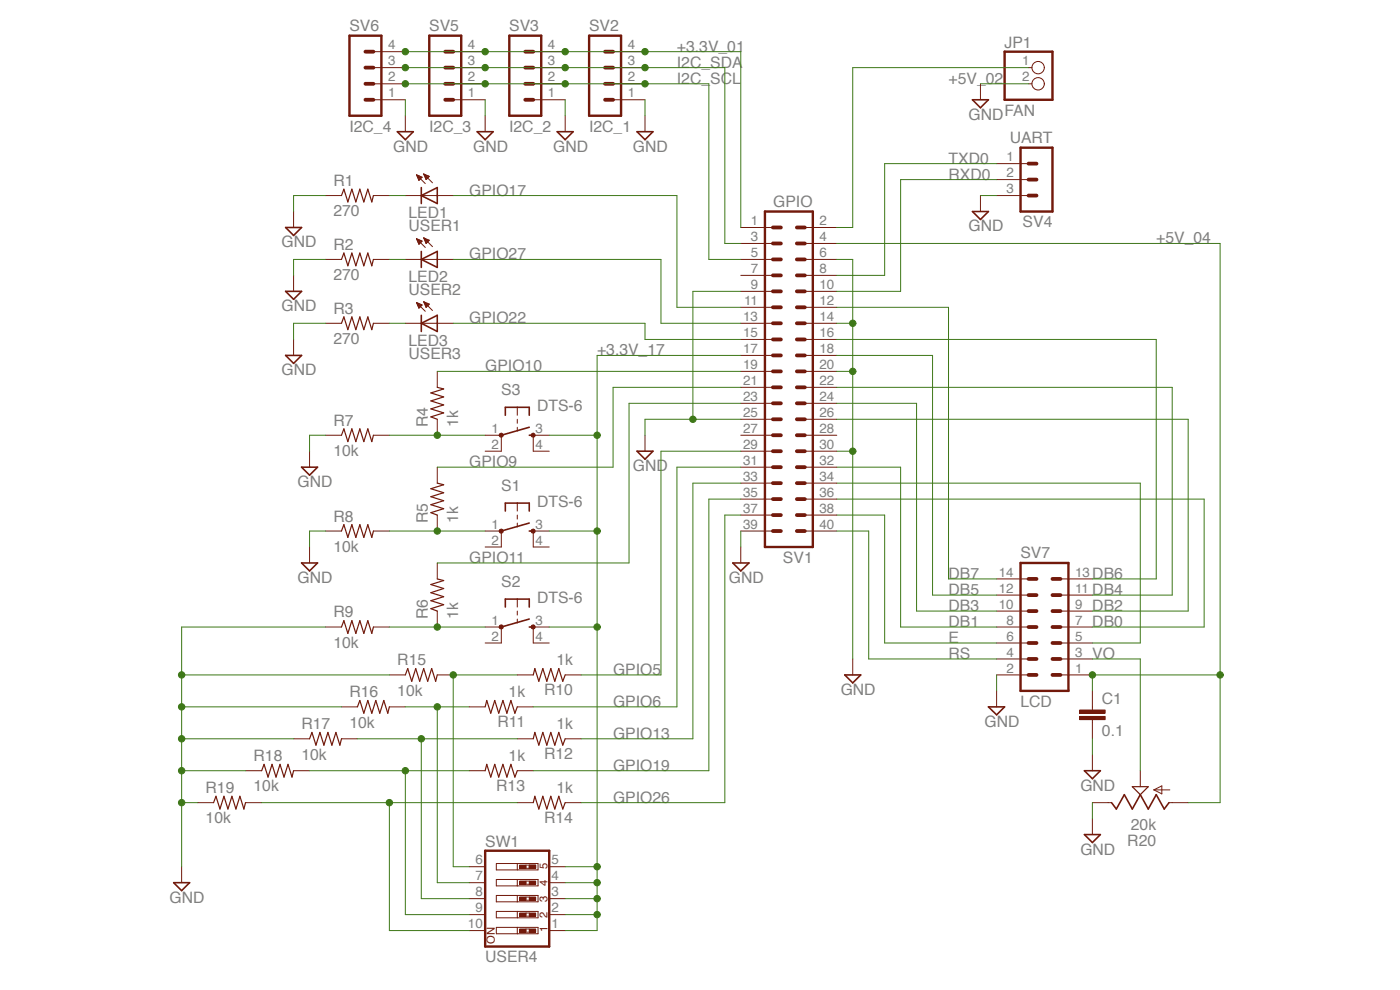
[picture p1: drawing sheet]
<svg xmlns="http://www.w3.org/2000/svg" width="297mm" height="210mm" viewBox="0 0 297 210" stroke-linecap="round" stroke-linejoin="round" font-family="sans-serif">
<path d="M162.3 44.9h10.1v71.1h-10.1zM102.9 180.5h13.6v20.3h-13.6z" fill="none" stroke="#72190b" stroke-width=".51"/>
<g fill="none" stroke="#72190b" stroke-width=".8">
<path d="M164 55h1.7M164 51.6h1.7M164 48.3h1.7M164 58.4h1.7M169 55h1.7M169 51.6h1.7M169 48.3h1.7M169 58.4h1.7M164 61.8h1.7M164 72h1.7M164 68.6h1.7M164 65.2h1.7"/>
<path d="M164 78.8h1.7M164 75.4h1.7M169 61.8h1.7M169 72h1.7M169 68.6h1.7M169 65.2h1.7M169 78.8h1.7M169 75.4h1.7M164 88.9h1.7M164 85.6h1.7M164 82.2h1.7M164 95.7h1.7"/>
<path d="M164 92.3h1.7M164 99.1h1.7M169 88.9h1.7M169 85.6h1.7M169 82.2h1.7M169 95.7h1.7M169 92.3h1.7M169 99.1h1.7M164 102.5h1.7M164 105.9h1.7M164 109.3h1.7M164 112.6h1.7"/>
<path d="M169 102.5h1.7M169 105.9h1.7M169 109.3h1.7M169 112.6h1.7"/>
</g>
<g fill="none" stroke="#72190b" stroke-width=".21">
<path d="M88.4 37.1l1.8 1.8M88.4 37.1l1.1 .5-.6 .7zM88.4 37.2h.3M88.5 37.3h.5M88.5 37.5h.8M88.6 37.6h.9M88.7 37.8h.7M88.7 37.9h.5M88.8 38.1h.3M88.8 38.2h.2M89.9 36.9l1.8 1.9M89.9 36.9l1.2 .5-.7 .7"/>
<path d="M89.9 36.9l.5 1.2M89.9 36.9h.1M90 37.1h.3M90 37.2h.6M90.1 37.3h.8M90.1 37.5h.9M90.2 37.6h.7M90.3 37.8h.4M90.3 37.9h.3M90.4 38.1h.1M86 55h10.1M86 41.5h10.1"/>
<path d="M88.4 50.6l1.8 1.9M88.4 50.6h.1M88.4 50.6l1.1 .5-.6 .7zM88.4 50.8h.3M88.5 50.9h.5M88.5 51.1h.8M88.6 51.2h.9M88.7 51.3h.7M88.7 51.5h.5M88.8 51.6h.3M88.9 51.8h.1M89.9 50.5l1.8 1.8"/>
<path d="M89.9 50.5l1.2 .5-.7 .6zM89.9 50.5h.1M90 50.6h.3M90 50.8h.6M90.1 50.9h.8M90.1 51.1h.9M90.2 51.2h.7M90.3 51.3h.4M90.3 51.5h.3M90.4 51.6h.1M157.2 48.3h6.8M157.2 51.6h6.8"/>
<path d="M157.2 55h6.8M157.2 58.4h6.8M170.7 48.3h6.8M170.7 51.6h6.8M170.7 55h6.8M170.7 58.4h6.8M86 68.6h10.1M88.4 64.2l1.8 1.8M88.4 64.2h.1M88.4 64.2l1.1 .5-.6 .7M88.4 64.2l.5 1.2M88.4 64.3h.3"/>
<path d="M88.5 64.5h.5M88.6 64.6h.8M88.6 64.8h.9M88.7 64.9h.6M88.7 65.1h.5M88.8 65.2h.3M88.9 65.3h.1M89.9 64l1.8 1.9M89.9 64l1.2 .5-.7 .7M89.9 64l.5 1.2M89.9 64h.1M90 64.2h.3"/>
<path d="M90 64.3h.6M90.1 64.5h.9M90.1 64.6h.9M90.2 64.8h.7M90.3 64.9h.4M90.3 65.1h.3M90.4 65.2h.1M157.2 61.8h6.8M157.2 65.2h6.8M157.2 68.6h6.8M157.2 72h6.8M157.2 75.4h6.8"/>
<path d="M157.2 78.8h6.8M170.7 61.8h6.8M170.7 65.2h6.8M170.7 68.6h6.8M170.7 72h6.8M170.7 75.4h6.8M170.7 78.8h6.8M157.2 82.2h6.8M157.2 85.6h6.8M157.2 88.9h6.8M157.2 92.3h6.8M157.2 95.7h6.8"/>
<path d="M157.2 99.1h6.8M170.7 82.2h6.8M170.7 85.6h6.8M170.7 88.9h6.8M170.7 92.3h6.8M170.7 95.7h6.8M170.7 99.1h6.8M157.2 102.5h6.8M157.2 105.9h6.8M157.2 109.3h6.8M157.2 112.6h6.8M170.7 102.5h6.8"/>
<path d="M170.7 105.9h6.8M170.7 109.3h6.8M170.7 112.6h6.8M105.3 183.2h8.8v1.3h-8.8zM105.3 186.6h8.8v1.3h-8.8zM105.3 189.9h8.8v1.4h-8.8zM105.3 193.3h8.8v1.4h-8.8zM105.3 196.7h8.8v1.4h-8.8zM109.7 183.2v1.3M109.7 186.6v1.3M109.7 189.9v1.4M109.7 193.3v1.4"/>
<path d="M109.7 196.7v1.4M111.6 183.5h.7M111.6 184.2h.7M111.6 186.9h.7M111.6 187.6h.7M111.6 190.3h.7M111.6 191h.7M111.6 193.7h.7M111.6 194.3h.7M111.6 197.1h.7M111.6 197.7h.7"/>
</g>
<path d="M89.4 39.8v3.4M89.4 55l3.4-1.7v3.4zM89.4 53.3v3.4M89.4 41.5l3.4-1.7v3.4zM89.4 66.9v3.4M89.4 68.6l3.4-1.7v3.4z" fill="none" stroke="#72190b" stroke-width=".34"/>
<path d="M110.2 183.5h1.4v.7h-1.4z" fill="#72190b"/>
<path d="M110.2 183.5h1.4v.7h-1.4z" fill="none" stroke="#72190b" stroke-width=".21"/>
<path d="M112.3 183.5h1.3v.7h-1.3z" fill="#72190b"/>
<path d="M112.3 183.5h1.3v.7h-1.3z" fill="none" stroke="#72190b" stroke-width=".21"/>
<path d="M112.3 183.5h1.3v.7h-1.3z" fill="#72190b"/>
<path d="M112.3 183.5h1.3v.7h-1.3z" fill="none" stroke="#72190b" stroke-width=".21"/>
<path d="M110.2 186.9h1.4v.7h-1.4z" fill="#72190b"/>
<path d="M110.2 186.9h1.4v.7h-1.4z" fill="none" stroke="#72190b" stroke-width=".21"/>
<path d="M112.3 186.9h1.3v.7h-1.3z" fill="#72190b"/>
<path d="M112.3 186.9h1.3v.7h-1.3z" fill="none" stroke="#72190b" stroke-width=".21"/>
<path d="M110.2 190.3h1.4v.7h-1.4z" fill="#72190b"/>
<path d="M110.2 190.3h1.4v.7h-1.4z" fill="none" stroke="#72190b" stroke-width=".21"/>
<path d="M112.3 190.3h1.3v.7h-1.3z" fill="#72190b"/>
<path d="M112.3 190.3h1.3v.7h-1.3z" fill="none" stroke="#72190b" stroke-width=".21"/>
<path d="M110.2 193.7h1.4v.6h-1.4z" fill="#72190b"/>
<path d="M110.2 193.7h1.4v.6h-1.4z" fill="none" stroke="#72190b" stroke-width=".21"/>
<path d="M112.3 193.7h1.3v.6h-1.3z" fill="#72190b"/>
<path d="M112.3 193.7h1.3v.6h-1.3z" fill="none" stroke="#72190b" stroke-width=".21"/>
<path d="M110.2 197h1.4v.7h-1.4z" fill="#72190b"/>
<path d="M110.2 197.1h1.4v.6h-1.4z" fill="none" stroke="#72190b" stroke-width=".21"/>
<path d="M112.3 197h1.3v.7h-1.3z" fill="#72190b"/>
<g fill="none" stroke="#72190b" stroke-width=".21">
<path d="M106.4 112.6v3.4M109.7 106.7v1.7M109.7 109.3v.8M109.7 111v.8M113.1 112.6v3.4M99.5 183.9h3.4M99.5 187.2h3.4M99.5 190.6h3.4M99.5 194h3.4M99.5 197.4h3.4M112.3 197.1h1.3v.6h-1.3zM116.5 183.9h3.4"/>
<path d="M116.5 187.2h3.4M116.5 190.6h3.4M116.5 194h3.4M116.5 197.4h3.4"/>
</g>
<path d="M107.2 108.4v-1.7h5.1v1.7M112.3 112.6h.8M112.3 111l-5.9 1.6" fill="none" stroke="#72190b" stroke-width=".34"/>
<path d="M106 112.3l.3-.1 .3 .1 .2 .3-.2 .4-.3 .1-.3-.1-.1-.4z" fill-rule="evenodd" fill="#72190b"/>
<path d="M106 112.3l.4-.1 .2 .1 .2 .3-.2 .4-.2 .1-.4-.1-.1-.4z" fill="none" stroke="#72190b" stroke-width=".21"/>
<path d="M112.8 112.3l.3-.1 .3 .1 .1 .3-.1 .4-.3 .1-.3-.1-.2-.4z" fill-rule="evenodd" fill="#72190b"/>
<path d="M102.9 112.6h3.5M102.9 116h3.5M112.8 112.3l.3-.1 .3 .1 .1 .3-.1 .4-.3 .1-.3-.1-.1-.4zM113.1 112.6h3.4M113.1 116h3.4M106.4 133v3.4M109.7 127.1v1.7M109.7 129.6v.9M109.7 131.3v.9M113.1 133v3.4" fill="none" stroke="#72190b" stroke-width=".21"/>
<path d="M107.2 128.8v-1.7h5.1v1.7M112.3 133h.8M112.3 131.3l-5.9 1.7" fill="none" stroke="#72190b" stroke-width=".34"/>
<path d="M106 132.7l.3-.2 .3 .2 .2 .3-.2 .3-.3 .1-.3-.1-.1-.3z" fill-rule="evenodd" fill="#72190b"/>
<path d="M106 132.7l.4-.2 .2 .2 .2 .3-.2 .3-.2 .1-.4-.1-.1-.3z" fill="none" stroke="#72190b" stroke-width=".21"/>
<path d="M112.8 132.7l.3-.2 .3 .2 .1 .3-.1 .3-.3 .1-.3-.1-.2-.3z" fill-rule="evenodd" fill="#72190b"/>
<path d="M106.4 92.3v3.4M109.7 86.4v1.7M109.7 88.9v.9M109.7 90.6v.9M113.1 92.3v3.4M102.9 133h3.5M102.9 136.4h3.5M112.8 132.7l.3-.2 .3 .2 .1 .3-.1 .3-.3 .1-.3-.1-.1-.3zM113.1 133h3.4M113.1 136.4h3.4" fill="none" stroke="#72190b" stroke-width=".21"/>
<path d="M107.2 88.1v-1.7h5.1v1.7M112.3 92.3h.8M112.3 90.6l-5.9 1.7" fill="none" stroke="#72190b" stroke-width=".34"/>
<path d="M106 92l.3-.2 .3 .2 .2 .3-.2 .3-.3 .1-.3-.1-.1-.3z" fill-rule="evenodd" fill="#72190b"/>
<path d="M106 92l.4-.1 .2 .1 .2 .3-.2 .3-.2 .1-.4-.1-.1-.3z" fill="none" stroke="#72190b" stroke-width=".21"/>
<path d="M112.8 92l.3-.2 .3 .2 .1 .3-.1 .3-.3 .1-.3-.1-.2-.3z" fill-rule="evenodd" fill="#72190b"/>
<g fill="none" stroke="#72190b" stroke-width=".21">
<path d="M79.2 14.3h6.8M79.2 17.8h6.8M79.2 11h6.8M96.1 14.3h6.8M96.1 17.8h6.8M96.1 11h6.8M113.1 14.3h6.8M113.1 17.8h6.8M113.1 11h6.8M130.1 14.3h6.7M130.1 17.8h6.7M130.1 11h6.7"/>
<path d="M218.2 14.3h.7M218.2 17.8h.7M79.2 21.2h6.8M96.1 21.2h6.8M113.1 21.2h6.8M130.1 21.2h6.7M211.4 34.7h6.8M211.4 38.1h6.8M69.1 41.5h3.3M69.1 55h3.3M79.2 41.5h3.4M79.2 55h3.4"/>
<path d="M211.4 41.5h6.8M69.1 68.6h3.3M79.2 68.6h3.4M92.8 78.8v3.4M69.1 92.3h3.3M79.2 92.3h3.4M92.8 88.9v3.4M92.8 99.1v3.4M102.9 92.3h3.5M102.9 95.7h3.5M112.8 92l.3-.1 .3 .1 .1 .3-.1 .3-.3 .1-.3-.1-.1-.3zM113.1 92.3h3.4"/>
<path d="M113.1 95.7h3.4M69.1 112.6h3.3M79.2 112.6h3.4M92.8 109.3v3.3M92.8 119.4v3.4M69.1 133h3.3M79.2 133h3.4M92.8 129.6v3.4M211.4 133h6.8M211.4 139.8h6.8M211.4 136.4h6.8M211.4 129.6h6.8"/>
<path d="M211.4 126.2h6.8M211.4 122.8h6.8M225 133h6.7M225 139.8h6.7M225 136.4h6.7M225 129.6h6.7M225 126.2h6.7M225 122.8h6.7M62.3 156.7h3.4M72.4 149.9h3.4M72.4 156.7h3.4M82.6 143.2h3.4"/>
<path d="M82.6 149.9h3.4M92.8 143.2h3.3M99.5 149.9h3.4M109.7 143.2h3.4M109.7 149.9h3.4M109.7 156.7h3.4M119.9 143.2h3.4M119.9 156.7h3.4M211.4 143.2h6.8M225 143.2h6.7M231.7 149.9v.7M231.7 152.7v.6"/>
<path d="M41.9 170.3h3.4M52.1 163.5h3.4M52.1 170.3h3.4M62.3 163.5h3.4M99.5 163.5h3.4M109.7 163.5h3.4M109.7 170.3h3.4M119.9 170.3h3.4"/>
<circle cx="220.2" cy="14.3" r="1.31"/>
<circle cx="220.2" cy="17.8" r="1.31"/>
</g>
<path d="M74.1 7.6h6.8v16.9h-6.8zM91.1 7.6h6.7v16.9h-6.7zM108 7.6h6.8v16.9h-6.8zM125 7.6h6.8v16.9h-6.8zM213.1 11h10.2v10.2h-10.2zM216.5 31.3h6.8v13.6h-6.8zM216.5 119.4h10.2v27.2h-10.2z" fill="none" stroke="#72190b" stroke-width=".51"/>
<g fill="none" stroke="#72190b" stroke-width=".8">
<path d="M77.5 14.3h1.7M77.5 17.8h1.7M77.5 11h1.7M94.5 14.3h1.6M94.5 17.8h1.6M94.5 11h1.6M111.4 14.3h1.7M111.4 17.8h1.7M111.4 11h1.7M128.4 14.3h1.7M128.4 17.8h1.7M128.4 11h1.7"/>
<path d="M77.5 21.2h1.7M94.5 21.2h1.6M111.4 21.2h1.7M128.4 21.2h1.7M218.2 38.1h1.7M218.2 34.7h1.7M218.2 41.5h1.7M218.2 136.4h1.7M218.2 139.8h1.7M218.2 126.2h1.7M218.2 129.6h1.7M218.2 133h1.7"/>
<path d="M218.2 122.8h1.7M223.3 136.4h1.7M223.3 139.8h1.7M223.3 126.2h1.7M223.3 129.6h1.7M223.3 133h1.7M223.3 122.8h1.7M218.2 143.2h1.7M223.3 143.2h1.7"/>
</g>
<g fill="none" stroke="#72190b" stroke-width=".25">
<path d="M72.4 41.5l.6-1.4 .8 2.7 .8-2.7 .9 2.7 .8-2.7 .9 2.7 .8-2.7 .9 2.7 .3-1.3M72.4 55l.6-1.3 .8 2.7 .8-2.7 .9 2.7 .8-2.7 .9 2.7 .8-2.7 .9 2.7 .3-1.4M72.4 68.6l.6-1.4 .8 2.7 .8-2.7 .9 2.7 .8-2.7 .9 2.7 .8-2.7 .9 2.7 .3-1.3M72.4 92.3l.6-1.3 .8 2.7 .8-2.7 .9 2.7 .8-2.7 .9 2.7 .8-2.7 .9 2.7 .3-1.4M92.8 82.2l1.3 .3-2.7 .9 2.7 .8-2.7 .8 2.7 .9-2.7 .8 2.7 .9-2.7 .8 1.4 .5M72.4 112.6l.6-1.3 .8 2.7 .8-2.7 .9 2.7 .8-2.7 .9 2.7 .8-2.7 .9 2.7 .3-1.4M92.8 102.5l1.3 .3-2.7 .9 2.7 .8-2.7 .9 2.7 .8-2.7 .9 2.7 .8-2.7 .9 1.4 .5M72.4 133l.6-1.3 .8 2.7 .8-2.7 .9 2.7 .8-2.7 .9 2.7 .8-2.7 .9 2.7 .3-1.4M92.8 122.8l1.3 .3-2.7 .9 2.7 .8-2.7 .9 2.7 .9-2.7 .8 2.7 .9-2.7 .8 1.4 .5M65.7 156.7l.5-1.3 .8 2.7 .9-2.7 .8 2.7 .9-2.7 .8 2.7 .9-2.7 .8 2.7 .3-1.4M75.8 149.9l.5-1.3 .9 2.7 .8-2.7 .9 2.7 .8-2.7 .9 2.7 .8-2.7 .9 2.7 .3-1.4M86 143.2l.5-1.4 .8 2.7 .9-2.7 .8 2.7 .9-2.7 .8 2.7 .9-2.7 .8 2.7 .4-1.3"/>
<path d="M102.9 149.9l.4-1.3 .8 2.7 .9-2.7 .8 2.7 .9-2.7 .8 2.7 .9-2.7 .8 2.7 .5-1.4M113.1 143.2l.4-1.4 .8 2.7 .9-2.7 .8 2.7 .9-2.7 .8 2.7 .8-2.7 .9 2.7 .5-1.3M113.1 156.7l.4-1.3 .8 2.7 .9-2.7 .8 2.7 .9-2.7 .8 2.7 .8-2.7 .9 2.7 .5-1.4M45.3 170.3l.5-1.4 .9 2.7 .8-2.7 .9 2.7 .8-2.7 .8 2.7 .9-2.7 .8 2.7 .4-1.3M55.5 163.5l.5-1.4 .9 2.7 .8-2.7 .9 2.7 .8-2.7 .9 2.7 .8-2.7 .8 2.7 .4-1.3M102.9 163.5l.4-1.4 .8 2.7 .9-2.7 .8 2.7 .9-2.7 .8 2.7 .9-2.7 .8 2.7 .5-1.3M113.1 170.3l.4-1.4 .8 2.7 .9-2.7 .8 2.7 .9-2.7 .8 2.7 .8-2.7 .9 2.7 .5-1.3"/>
</g>
<path d="M229 152h5.4v.6h-5.4z" fill="#72190b"/>
<path d="M229 152h5.5v.7h-5.5z" fill="none" stroke="#72190b" stroke-width=".21"/>
<path d="M229 150.6h5.4v.7h-5.4z" fill="#72190b"/>
<g fill="none" stroke="#72190b" stroke-width=".21">
<path d="M208 17.8v3.4M86 24.5v3.4M102.9 24.5v3.4M119.9 24.5v3.4M136.8 24.5v3.4M62.3 44.9v3.4M62.3 58.4v3.4M208 41.5v3.4M62.3 72v3.4M65.7 95.7v3.4M136.8 92.3v3.4M65.7 116v3.4"/>
<path d="M157.2 116v3.4M180.9 139.8v3.4M211.4 146.6v3.3M229 150.6h5.5v.7h-5.5zM231.7 146.6v3.3M231.7 153.3v3.4M231.7 160.1v3.4M231.7 173.6v3.4M231.7 170.3h4.1M241.9 163.5v3.4M244.8 167.6h3.4M244.8 167.6l1.7-.9v1.7z"/>
<path d="M248 170.3h4.1M38.5 183.9v3.3"/>
</g>
<g fill="none" stroke="#72190b" stroke-width=".34">
<path d="M84.3 27.9h3.4l-1.7 1.7zM101.2 27.9h3.4l-1.7 1.7zM118.2 27.9h3.4l-1.7 1.7zM135.1 27.9h3.4l-1.7 1.7zM206.3 21.2h3.4l-1.7 1.7zM60.6 48.3h3.4l-1.7 1.6zM206.3 44.9h3.4l-1.7 1.7zM60.6 75.4h3.4l-1.7 1.7zM60.6 61.8h3.4l-1.7 1.7zM64 99.1h3.4l-1.7 1.7zM135.1 95.7h3.4l-1.7 1.7zM64 119.4h3.4l-1.7 1.7z"/>
<path d="M155.5 119.4h3.4l-1.7 1.7zM179.2 143.2h3.4l-1.7 1.7zM209.7 149.9h3.4l-1.7 1.7zM230 163.5h3.4l-1.7 1.7zM230 177h3.4l-1.7 1.7zM235.8 170.3l1 1.3 1.7-3 1.7 3 1.7-3 1.7 3 1.7-3 1.7 3 1-1.3M36.8 187.2h3.4l-1.7 1.7z"/>
</g>
<path d="M240.2 166.9h3.4l-1.7 1.7z" fill="none" stroke="#72190b" stroke-width=".25"/>
<path d="M86 11h71.2v37.3M218.2 14.3h-37.3v34h-3.4M211.4 34.7h-23.7v23.7h-10.2M211.4 38.1h-20.3v23.7h-13.6" fill="none" stroke="#3e7818" stroke-width=".21"/>
<circle cx="136.8" cy="11" r=".68" fill="#3e7818"/>
<circle cx="136.8" cy="11" r=".68" fill="none" stroke="#3e7818" stroke-width=".21"/>
<circle cx="119.9" cy="11" r=".68" fill="#3e7818"/>
<circle cx="119.9" cy="11" r=".68" fill="none" stroke="#3e7818" stroke-width=".21"/>
<circle cx="102.9" cy="11" r=".68" fill="#3e7818"/>
<circle cx="102.9" cy="11" r=".68" fill="none" stroke="#3e7818" stroke-width=".21"/>
<circle cx="86" cy="11" r=".68" fill="#3e7818"/>
<g fill="none" stroke="#3e7818" stroke-width=".21">
<path d="M86 14.3h67.8v37.3h3.4"/>
<circle cx="86" cy="11" r=".68"/>
</g>
<circle cx="136.8" cy="14.3" r=".68" fill="#3e7818"/>
<circle cx="136.8" cy="14.3" r=".68" fill="none" stroke="#3e7818" stroke-width=".21"/>
<circle cx="119.9" cy="14.3" r=".68" fill="#3e7818"/>
<circle cx="119.9" cy="14.3" r=".68" fill="none" stroke="#3e7818" stroke-width=".21"/>
<circle cx="102.9" cy="14.3" r=".68" fill="#3e7818"/>
<circle cx="102.9" cy="14.3" r=".68" fill="none" stroke="#3e7818" stroke-width=".21"/>
<circle cx="86" cy="14.3" r=".68" fill="#3e7818"/>
<g fill="none" stroke="#3e7818" stroke-width=".21">
<path d="M86 17.8h64.4v37.2"/>
<circle cx="86" cy="14.3" r=".68"/>
</g>
<circle cx="136.8" cy="17.8" r=".68" fill="#3e7818"/>
<circle cx="136.8" cy="17.8" r=".68" fill="none" stroke="#3e7818" stroke-width=".21"/>
<circle cx="119.9" cy="17.8" r=".68" fill="#3e7818"/>
<circle cx="119.9" cy="17.8" r=".68" fill="none" stroke="#3e7818" stroke-width=".21"/>
<circle cx="102.9" cy="17.8" r=".68" fill="#3e7818"/>
<circle cx="102.9" cy="17.8" r=".68" fill="none" stroke="#3e7818" stroke-width=".21"/>
<circle cx="86" cy="17.8" r=".68" fill="#3e7818"/>
<g fill="none" stroke="#3e7818" stroke-width=".21">
<path d="M82.6 55h3.4M82.6 41.5h3.4M96.1 55h44.1v13.6h17M96.1 41.5h47.5v23.7h13.6M150.4 55h6.8M82.6 68.6h3.4M96.1 68.6h40.7v3.4h20.4M157.2 75.4h-30.5v16.9h-10.2"/>
<circle cx="86" cy="17.8" r=".68"/>
</g>
<circle cx="126.7" cy="92.3" r=".68" fill="#3e7818"/>
<g fill="none" stroke="#3e7818" stroke-width=".21">
<path d="M126.7 92.3v40.7h-10.2M116.5 112.6h10.2"/>
<circle cx="126.7" cy="92.3" r=".68"/>
</g>
<circle cx="126.7" cy="112.6" r=".68" fill="#3e7818"/>
<circle cx="126.7" cy="112.6" r=".68" fill="none" stroke="#3e7818" stroke-width=".21"/>
<circle cx="126.7" cy="133" r=".68" fill="#3e7818"/>
<g fill="none" stroke="#3e7818" stroke-width=".21">
<path d="M126.7 133v64.4h-6.8M119.9 194h6.8M119.9 190.6h6.8M119.9 187.2h6.8M119.9 183.9h6.8"/>
<circle cx="126.7" cy="133" r=".68"/>
</g>
<circle cx="126.7" cy="183.8" r=".68" fill="#3e7818"/>
<circle cx="126.7" cy="183.9" r=".68" fill="none" stroke="#3e7818" stroke-width=".21"/>
<circle cx="126.7" cy="187.2" r=".68" fill="#3e7818"/>
<circle cx="126.7" cy="187.2" r=".68" fill="none" stroke="#3e7818" stroke-width=".21"/>
<circle cx="126.7" cy="190.6" r=".68" fill="#3e7818"/>
<circle cx="126.7" cy="190.6" r=".68" fill="none" stroke="#3e7818" stroke-width=".21"/>
<circle cx="126.7" cy="194" r=".68" fill="#3e7818"/>
<g fill="none" stroke="#3e7818" stroke-width=".21">
<path d="M177.5 51.6h81.3v118.7h-6.7M92.8 78.8h64.4M157.2 82.2h-27.1v16.9h-37.3M157.2 99.1h-13.6v50.8h-30.5M157.2 85.6h-23.8v33.8h-40.6M157.2 95.7h-17v47.5h-16.9M157.2 102.5h-10.2v54.2h-23.7M157.2 105.9h-6.8v57.6h-37.3M157.2 109.3h-3.4v61h-30.5M258.8 143.2h-27.1v3.4"/>
<circle cx="126.7" cy="194" r=".68"/>
</g>
<circle cx="258.8" cy="143.2" r=".68" fill="#3e7818"/>
<circle cx="258.8" cy="143.2" r=".68" fill="none" stroke="#3e7818" stroke-width=".21"/>
<circle cx="231.7" cy="143.2" r=".68" fill="#3e7818"/>
<g fill="none" stroke="#3e7818" stroke-width=".21">
<path d="M208 17.8h10.2M69.1 41.5h-6.8v3.4M69.1 55h-6.8v3.4M208 41.5h3.4M69.1 68.6h-6.8v3.4M157.2 61.8h-10.2v27.1h10.2M177.5 75.4h20.3v50.8h13.6M177.5 65.2h23.7v57.6h10.2M177.5 72h67.8v50.8h-13.6M69.1 92.3h-3.4v3.4M177.5 99.1h13.6v33.9h20.3M177.5 88.9h74.6v40.7h-20.4"/>
<path d="M177.5 85.6h16.9v44h17M177.5 82.2h71.2v44h-17M69.1 112.6h-3.4v3.4M177.5 109.3h10.2v27.1h23.7M177.5 102.5h64.4v33.9h-10.2M177.5 105.9h77.9v27.1h-23.7M177.5 112.6h6.8v27.2h27.1"/>
<circle cx="231.7" cy="143.2" r=".68"/>
</g>
<circle cx="147" cy="88.9" r=".68" fill="#3e7818"/>
<g fill="none" stroke="#3e7818" stroke-width=".21">
<path d="M177.5 55h3.4v84.8M177.5 68.6h3.4M147 88.9h-10.2v3.4M211.4 143.2v3.4M231.7 156.7v3.4M231.7 170.3v3.3"/>
<circle cx="147" cy="88.9" r=".68"/>
</g>
<circle cx="180.9" cy="68.6" r=".68" fill="#3e7818"/>
<g fill="none" stroke="#3e7818" stroke-width=".21">
<path d="M177.5 78.8h3.4"/>
<circle cx="180.9" cy="68.6" r=".68"/>
</g>
<circle cx="180.9" cy="78.8" r=".68" fill="#3e7818"/>
<g fill="none" stroke="#3e7818" stroke-width=".21">
<path d="M177.5 95.7h3.4"/>
<circle cx="180.9" cy="78.8" r=".68"/>
</g>
<circle cx="180.9" cy="95.7" r=".68" fill="#3e7818"/>
<g fill="none" stroke="#3e7818" stroke-width=".21">
<path d="M86 21.2v3.3M102.9 21.2v3.3M119.9 21.2v3.3M136.8 21.2v3.3M157.2 112.6v3.4M69.1 133h-30.6v50.9M38.5 156.7h23.8M38.5 149.9h33.9M38.5 143.2h44.1M38.5 170.3h3.4M38.5 163.5h13.6"/>
<circle cx="180.9" cy="95.7" r=".68"/>
</g>
<circle cx="38.5" cy="143.2" r=".68" fill="#3e7818"/>
<circle cx="38.5" cy="143.2" r=".68" fill="none" stroke="#3e7818" stroke-width=".21"/>
<circle cx="38.5" cy="149.9" r=".68" fill="#3e7818"/>
<circle cx="38.5" cy="149.9" r=".68" fill="none" stroke="#3e7818" stroke-width=".21"/>
<circle cx="38.5" cy="156.7" r=".68" fill="#3e7818"/>
<circle cx="38.5" cy="156.7" r=".68" fill="none" stroke="#3e7818" stroke-width=".21"/>
<circle cx="38.5" cy="163.5" r=".68" fill="#3e7818"/>
<circle cx="38.5" cy="163.5" r=".68" fill="none" stroke="#3e7818" stroke-width=".21"/>
<circle cx="38.5" cy="170.3" r=".68" fill="#3e7818"/>
<g fill="none" stroke="#3e7818" stroke-width=".21">
<path d="M82.6 92.3h10.2M231.7 139.8h10.2v23.7"/>
<circle cx="38.5" cy="170.3" r=".68"/>
</g>
<circle cx="92.8" cy="92.3" r=".68" fill="#3e7818"/>
<g fill="none" stroke="#3e7818" stroke-width=".21">
<path d="M92.8 92.3h10.1M82.6 112.6h10.2"/>
<circle cx="92.8" cy="92.3" r=".68"/>
</g>
<circle cx="92.8" cy="112.6" r=".68" fill="#3e7818"/>
<g fill="none" stroke="#3e7818" stroke-width=".21">
<path d="M92.8 112.6h10.1M82.6 133h10.2"/>
<circle cx="92.8" cy="112.6" r=".68"/>
</g>
<circle cx="92.8" cy="133" r=".68" fill="#3e7818"/>
<g fill="none" stroke="#3e7818" stroke-width=".21">
<path d="M92.8 133h10.1M109.7 143.2h-13.6v40.7h3.4"/>
<circle cx="92.8" cy="133" r=".68"/>
</g>
<circle cx="96.1" cy="143.2" r=".68" fill="#3e7818"/>
<g fill="none" stroke="#3e7818" stroke-width=".21">
<path d="M86 149.9h13.5M92.8 149.9v37.3h6.7"/>
<circle cx="96.1" cy="143.2" r=".68"/>
</g>
<circle cx="92.8" cy="149.9" r=".68" fill="#3e7818"/>
<g fill="none" stroke="#3e7818" stroke-width=".21">
<path d="M75.8 156.7h33.9M89.4 156.7v33.9h10.1"/>
<circle cx="92.8" cy="149.9" r=".68"/>
</g>
<circle cx="89.4" cy="156.7" r=".68" fill="#3e7818"/>
<g fill="none" stroke="#3e7818" stroke-width=".21">
<path d="M65.7 163.5h33.8M86 163.5v30.5h13.5"/>
<circle cx="89.4" cy="156.7" r=".68"/>
</g>
<circle cx="86" cy="163.5" r=".68" fill="#3e7818"/>
<g fill="none" stroke="#3e7818" stroke-width=".21">
<path d="M55.5 170.3h54.2M82.6 170.3v27.1h16.9"/>
<circle cx="86" cy="163.5" r=".68"/>
</g>
<circle cx="82.6" cy="170.3" r=".68" fill="#3e7818"/>
<circle cx="82.6" cy="170.3" r=".68" fill="none" stroke="#3e7818" stroke-width=".21"/>
<g font-size="3.3" fill="#808080">
<text x="74.1" y="6.6">SV6</text>
<text x="91.1" y="6.6">SV5</text>
<text x="108" y="6.6">SV3</text>
<text x="125" y="6.6">SV2</text>
<text x="143.6" y="11">+3.3V_01</text>
<text x="213.1" y="10.1">JP1</text>
<text x="143.6" y="14.4">I2C_SDA</text>
<text x="143.6" y="17.7">I2C_SCL</text>
<text x="201.2" y="17.7">+5V_02</text>
<text x="74.1" y="27.9">I2C_4</text>
<text x="91.1" y="27.9">I2C_3</text>
<text x="108" y="27.9">I2C_2</text>
<text x="125" y="27.9">I2C_1</text>
<text x="205.5" y="25.4">GND</text>
<text x="213.1" y="24.5">FAN</text>
<text x="83.4" y="32.2">GND</text>
<text x="100.4" y="32.2">GND</text>
<text x="117.3" y="32.2">GND</text>
<text x="134.3" y="32.2">GND</text>
<text x="201.2" y="34.7">TXD0</text>
<text x="214.2" y="30.3">UART</text>
<text x="70.7" y="39.5">R1</text>
<text x="99.5" y="41.5">GPIO17</text>
<text x="201.2" y="38.1">RXD0</text>
<text x="70.7" y="45.9">270</text>
<text x="86.7" y="46.2">LED1</text>
<text x="164" y="43.8">GPIO</text>
<text x="59.7" y="52.5">GND</text>
<text x="70.7" y="53">R2</text>
<text x="86.7" y="49.1">USER1</text>
<text x="205.5" y="49.1">GND</text>
<text x="216.9" y="48.2">SV4</text>
<text x="245.3" y="51.6">+5V_04</text>
<text x="70.7" y="59.4">270</text>
<text x="86.7" y="59.8">LED2</text>
<text x="99.5" y="55">GPIO27</text>
<text x="86.7" y="62.7">USER2</text>
<text x="59.7" y="66">GND</text>
<text x="70.7" y="66.6">R3</text>
<text x="99.5" y="68.6">GPIO22</text>
<text x="70.7" y="73">270</text>
<text x="86.7" y="76.2">USER3</text>
<text x="86.7" y="73.3">LED3</text>
<text x="126.7" y="75.4">+3.3V_17</text>
<text x="59.7" y="79.6">GND</text>
<text x="102.9" y="78.8">GPIO10</text>
<text x="106.3" y="83.8">S3</text>
<text x="113.9" y="87.2">DTS-6</text>
<text x="70.7" y="90.3">R7</text>
<text x="90.8" y="90.6" transform="rotate(-90 90.8 90.6)">R4</text>
<text x="97.2" y="90.6" transform="rotate(-90 97.2 90.6)">1k</text>
<text x="70.7" y="96.7">10k</text>
<text x="99.5" y="99.1">GPIO9</text>
<text x="134.3" y="99.9">GND</text>
<text x="63.1" y="103.3">GND</text>
<text x="106.3" y="104.2">S1</text>
<text x="113.9" y="107.6">DTS-6</text>
<text x="70.7" y="110.6">R8</text>
<text x="90.8" y="111" transform="rotate(-90 90.8 111)">R5</text>
<text x="97.2" y="111" transform="rotate(-90 97.2 111)">1k</text>
<text x="70.7" y="117.1">10k</text>
<text x="99.5" y="119.4">GPIO11</text>
<text x="166.1" y="119.4">SV1</text>
<text x="216.5" y="118.4">SV7</text>
<text x="63.1" y="123.7">GND</text>
<text x="106.3" y="124.5">S2</text>
<text x="154.6" y="123.7">GND</text>
<text x="201.2" y="122.8">DB7</text>
<text x="231.7" y="122.8">DB6</text>
<text x="70.7" y="131">R9</text>
<text x="90.8" y="131.3" transform="rotate(-90 90.8 131.3)">R6</text>
<text x="97.2" y="131.3" transform="rotate(-90 97.2 131.3)">1k</text>
<text x="113.9" y="127.9">DTS-6</text>
<text x="201.2" y="129.6">DB3</text>
<text x="201.2" y="126.2">DB5</text>
<text x="231.7" y="129.6">DB2</text>
<text x="231.7" y="126.2">DB4</text>
<text x="70.7" y="137.4">10k</text>
<text x="201.2" y="136.4">E</text>
<text x="201.2" y="133">DB1</text>
<text x="231.7" y="133">DB0</text>
<text x="84.3" y="141.2">R15</text>
<text x="118.1" y="141.1">1k</text>
<text x="130" y="143.1">GPIO5</text>
<text x="201.2" y="139.8">RS</text>
<text x="231.7" y="139.8">VO</text>
<text x="74.1" y="147.9">R16</text>
<text x="84.3" y="147.6">10k</text>
<text x="107.9" y="147.9">1k</text>
<text x="115.4" y="147.5">R10</text>
<text x="130" y="149.9">GPIO6</text>
<text x="178.3" y="147.4">GND</text>
<text x="216.5" y="149.9">LCD</text>
<text x="233.8" y="149.4">C1</text>
<text x="64" y="154.7">R17</text>
<text x="74.1" y="154.3">10k</text>
<text x="105.5" y="154.3">R11</text>
<text x="118.1" y="154.7">1k</text>
<text x="208.9" y="154.2">GND</text>
<text x="53.8" y="161.5">R18</text>
<text x="64" y="161.1">10k</text>
<text x="107.9" y="161.5">1k</text>
<text x="115.4" y="161.1">R12</text>
<text x="130" y="156.7">GPIO13</text>
<text x="233.8" y="156.2">0.1</text>
<text x="53.8" y="167.9">10k</text>
<text x="105.3" y="167.9">R13</text>
<text x="130" y="163.5">GPIO19</text>
<text x="229.2" y="167.7">GND</text>
<text x="43.6" y="168.3">R19</text>
<text x="118.1" y="168.2">1k</text>
<text x="130" y="170.3">GPIO26</text>
<text x="43.6" y="174.7">10k</text>
<text x="102.9" y="179.6">SW1</text>
<text x="115.4" y="174.6">R14</text>
<text x="239.1" y="179.4">R20</text>
<text x="239.9" y="176">20k</text>
<text x="229.2" y="181.3">GND</text>
<text x="36" y="191.4">GND</text>
<text x="102.9" y="204.2">USER4</text>
</g>
<g font-size="2.8" fill="#808080">
<text x="82.3" y="10.5">4</text>
<text x="99.3" y="10.5">4</text>
<text x="116.2" y="10.5">4</text>
<text x="133.2" y="10.5">4</text>
<text x="82.3" y="17.3">2</text>
<text x="82.3" y="13.9">3</text>
<text x="99.3" y="17.3">2</text>
<text x="99.3" y="13.9">3</text>
<text x="116.2" y="17.3">2</text>
<text x="116.2" y="13.9">3</text>
<text x="133.2" y="17.3">2</text>
<text x="133.2" y="13.9">3</text>
<text x="216.9" y="13.9">1</text>
<text x="216.9" y="17.3">2</text>
<text x="82.3" y="20.7">1</text>
<text x="99.3" y="20.7">1</text>
<text x="116.2" y="20.7">1</text>
<text x="133.2" y="20.7">1</text>
<text x="213.5" y="34.2">1</text>
<text x="213.5" y="37.6">2</text>
<text x="213.5" y="41">3</text>
<text x="159.3" y="47.8">1</text>
<text x="173.8" y="47.8">2</text>
<text x="159.3" y="51.2">3</text>
<text x="173.8" y="51.2">4</text>
<text x="159.3" y="54.6">5</text>
<text x="159.3" y="57.9">7</text>
<text x="173.8" y="54.6">6</text>
<text x="173.8" y="57.9">8</text>
<text x="157.9" y="64.7">11</text>
<text x="159.3" y="61.3">9</text>
<text x="173.8" y="61.3">10</text>
<text x="173.8" y="64.7">12</text>
<text x="157.6" y="68.1">13</text>
<text x="157.6" y="71.5">15</text>
<text x="173.8" y="68.1">14</text>
<text x="173.8" y="71.5">16</text>
<text x="157.6" y="74.9">17</text>
<text x="173.8" y="74.9">18</text>
<text x="157.6" y="78.3">19</text>
<text x="157.6" y="81.7">21</text>
<text x="173.8" y="78.3">20</text>
<text x="173.8" y="81.7">22</text>
<text x="157.6" y="85.1">23</text>
<text x="157.6" y="88.4">25</text>
<text x="173.8" y="85.1">24</text>
<text x="173.8" y="88.4">26</text>
<text x="104.3" y="91.8">1</text>
<text x="104.3" y="95.2">2</text>
<text x="113.6" y="91.8">3</text>
<text x="113.6" y="95.2">4</text>
<text x="157.6" y="91.8">27</text>
<text x="157.6" y="95.2">29</text>
<text x="173.8" y="91.8">28</text>
<text x="173.8" y="95.2">30</text>
<text x="157.6" y="98.6">31</text>
<text x="173.8" y="98.6">32</text>
<text x="157.6" y="102">33</text>
<text x="157.6" y="105.4">35</text>
<text x="173.8" y="102">34</text>
<text x="173.8" y="105.4">36</text>
<text x="104.3" y="112.2">1</text>
<text x="113.6" y="112.2">3</text>
<text x="157.6" y="108.8">37</text>
<text x="157.6" y="112.2">39</text>
<text x="173.8" y="108.8">38</text>
<text x="173.8" y="112.2">40</text>
<text x="104.3" y="115.6">2</text>
<text x="113.6" y="115.6">4</text>
<text x="211.9" y="125.7">12</text>
<text x="211.9" y="122.3">14</text>
<text x="228.1" y="125.7">11</text>
<text x="228.1" y="122.3">13</text>
<text x="211.9" y="129.1">10</text>
<text x="228.1" y="129.1">9</text>
<text x="104.3" y="132.5">1</text>
<text x="104.3" y="135.9">2</text>
<text x="113.6" y="132.5">3</text>
<text x="113.6" y="135.9">4</text>
<text x="213.5" y="135.9">6</text>
<text x="213.5" y="132.5">8</text>
<text x="228.1" y="135.9">5</text>
<text x="228.1" y="132.5">7</text>
<text x="213.5" y="142.7">2</text>
<text x="213.5" y="139.3">4</text>
<text x="228.1" y="142.7">1</text>
<text x="228.1" y="139.3">3</text>
<text x="100.9" y="183.3">6</text>
<text x="117" y="183.3">5</text>
<text x="100.9" y="186.7">7</text>
<text x="100.9" y="190.1">8</text>
<text x="117" y="190.1">3</text>
<text x="117" y="186.7">4</text>
<text x="99.3" y="196.9">10</text>
<text x="100.9" y="193.5">9</text>
<text x="117" y="196.9">1</text>
<text x="117" y="193.5">2</text>
</g>
<g font-size="2.4" fill="#72190b">
<text x="116.1" y="184.3" transform="rotate(-90 116.1 184.3)">5</text>
<text x="116.1" y="191.3" transform="rotate(-90 116.1 191.3)">3</text>
<text x="116.1" y="187.9" transform="rotate(-90 116.1 187.9)">4</text>
<text x="116.1" y="197.7" transform="rotate(-90 116.1 197.7)">1</text>
<text x="116.1" y="194.7" transform="rotate(-90 116.1 194.7)">2</text>
<text x="105" y="200.3" transform="rotate(-90 105 200.3)">ON</text>
</g>
</svg>
